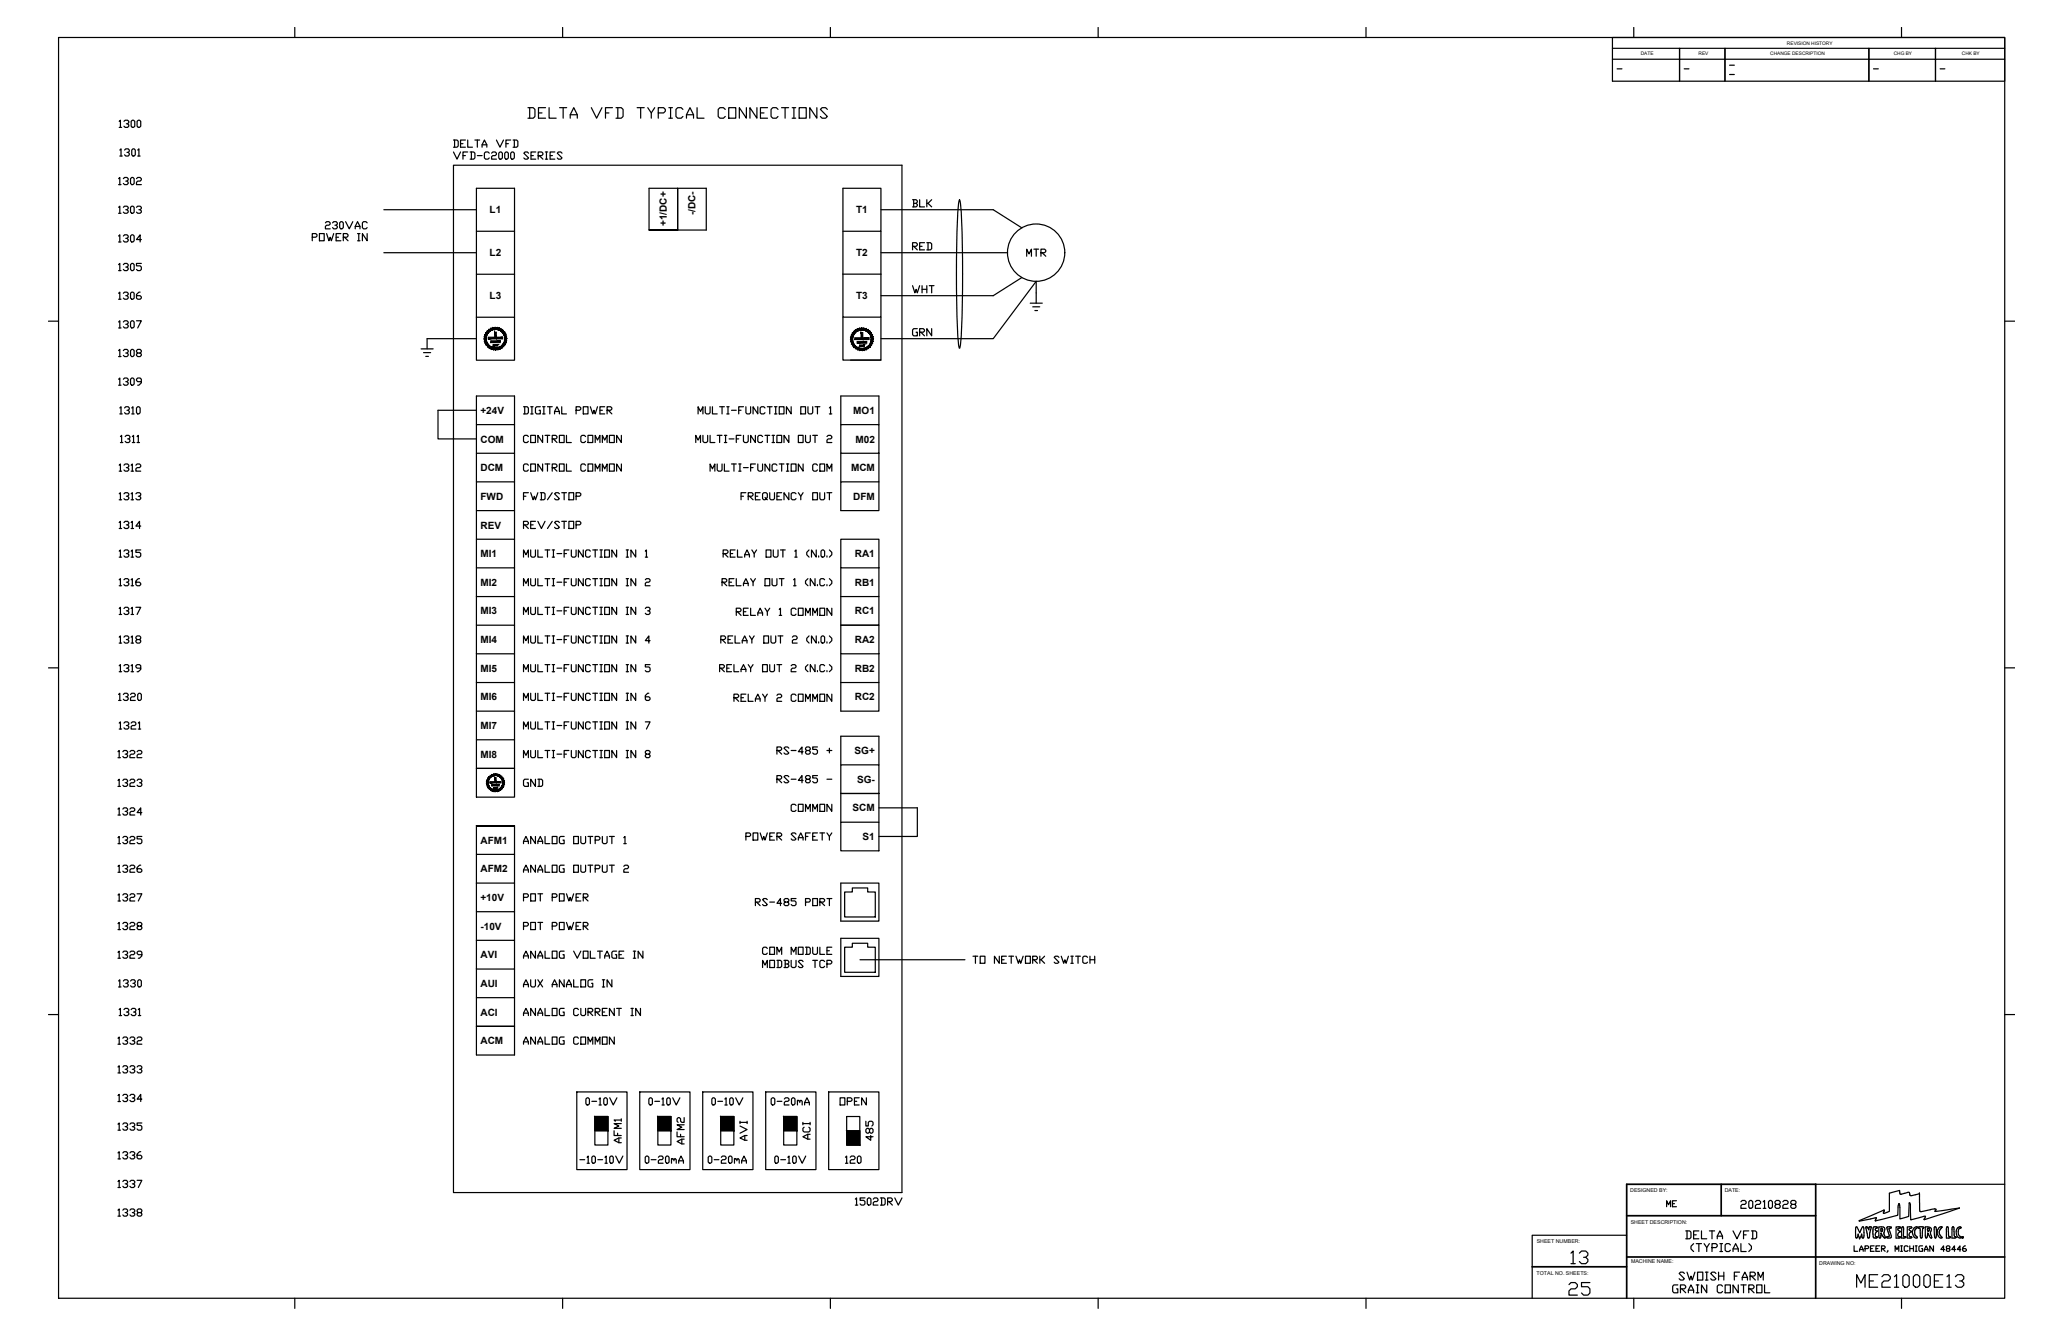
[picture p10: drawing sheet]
<svg xmlns="http://www.w3.org/2000/svg" width="432mm" height="279mm" viewBox="0 0 432 279" stroke-linecap="round" stroke-linejoin="round" font-family="sans-serif">
<!-- layer: TITLE BLOCK -->
<path d="M340.6 254.4h39.6M360.4 247.9v6.5M320.9 265.1h19.7M340.6 271.7v-23.8h39.6v23.8M340.6 263.1h79.2" fill="none" stroke="#000" stroke-width=".36"/>
<g fill="none" stroke="#000" stroke-width=".25">
<path d="M12.3 7.8h407.5v263.9h-407.5zM61.7 5.7v2.1M117.8 5.7v2.1M173.9 5.7v2.1M230 5.7v2.1M286.1 5.7v2.1M337.7 10.1h14v2.3v-2.3h9.5v2.3v-2.3h30.2v2.3v-2.3h13.9v2.3v-2.3h14.5M337.7 12.4h14v4.6v-4.6h9.5v4.6v-4.6h30.2v4.6v-4.6h13.9v4.6v-4.6h14.5M337.7 7.8v9.2h82.1v-9.2h-82.1M342.1 5.7v2.1M398.2 5.7v2.1M10.1 67.2h2.2"/>
<path d="M419.8 67.2h2.1M10.1 139.8h2.2M419.8 139.8h2.1M10.1 212.3h2.2M419.8 212.3h2.1M340.6 258.5h-19.7v13.2M380.2 247.9h39.6M61.7 271.7v2.1M117.8 271.7v2.1M173.9 271.7v2.1M230 271.7v2.1M286.1 271.7v2.1"/>
<path d="M342.1 271.7v2.1M398.2 271.7v2.1"/>
</g>
<!-- layer: 0 -->
<g fill="none" stroke="#000" stroke-width=".25">
<path d="M95 34.6h93.9v215h-93.9zM95 29.3h.7l.3 .3v1l-.3 .2h-.7M95 31.8l.7 1.5 .7-1.5M95.2 29.3v1.5M96.4 30.1h.6M97 32.6h.5M97.5 29.3h-1.1v1.5h1.1M97.9 29.3v1.5h1M97.9 31.8h-.9v1.5M98.5 31.8h.7l.2 .3v1l-.2 .2h-.7M98.7 31.8v1.5M99.4 29.3h1"/>
<path d="M99.8 39.4h7.9v9h-7.9zM100 29.3v1.5M100 32.6h1M101 30.8v-.5l.4-1 .5 1v.5M101 30.3h.9M102.5 32.1l-.3-.3h-.5l-.3 .3v1l.3 .2h.5l.3-.2M102.9 32.1l.3-.3h.5l.3 .3v.2l-.3 .3h-.5l-.3 .2v.5h1.1M104 29.3l.7 1.5 .7-1.5M104.4 32.1l.3-.3h.3l.2 .3v1l-.2 .2h-.3l-.3-.2zM105.7 32.1l.2-.3h.3l.3 .3v1l-.3 .2h-.3l-.2-.2zM105.9 30.1h.6M106.9 29.3h-1v1.5"/>
<path d="M106.9 32.1l.3-.3h.2l.3 .3v1l-.3 .2h-.2l-.3-.2zM107.4 29.3h.8l.2 .3v1l-.2 .2h-.8M107.7 29.3v1.5M110.7 32.1l-.3-.3h-.5l-.2 .3 1 1-.3 .2h-.5l-.2-.2M111.2 32.6h.5M112.2 31.8h-1v1.5h1M112.7 32.6h.7l.3-.3v-.2l-.3-.3h-.7v1.5M112.9 32.6l.8 .7M114.2 33.3h.5M114.2 31.8h.5M114.4 31.8v1.5M115.2 32.6h.5"/>
<path d="M116.2 31.8h-1v1.5h1M117.7 32.1l-.3-.3h-.5l-.2 .3 1 1-.3 .2h-.5l-.2-.2M141.9 39.4h6v8.7h-6zM65.4 49.6h.7l.3-.2v-.3l-.3-.2h-.7v1.5M66.9 48.9h1v1.5h-1zM68.1 46.6l.3-.2h.5l.2 .2v.3l-.2 .2h-.5l-.3 .3v.5h1M68.4 48.9l.5 1.5 .2-.8 .3 .8 .5-1.5M69.6 46.6l.3-.2h.5l.2 .2v.3l-.2 .2h-.3M70.4 47.1l.2 .3v.2l-.2 .3h-.5l-.3-.3M70.4 49.6h.5M71.1 46.6l.3-.2h.2l.3 .2v1l-.3 .3h-.2l-.3-.3zM71.4 48.9h-1v1.5h1"/>
<path d="M71.9 49.6h.7l.3-.2v-.3l-.3-.2h-.7v1.5M72.1 49.6l.8 .8M72.4 46.4l.7 1.5 .8-1.5M74.4 47.9v-.5l.5-1 .5 1v.5M74.4 47.4h1M74.9 50.4h.5M74.9 48.9h.5M75.1 48.9v1.5M76.9 46.6l-.3-.2h-.5l-.2 .2v1l.2 .3h.5l.3-.3M76.9 48.9v1.5l-1-1.5v1.5M80.4 52.9h19.4M80.4 43.9h19.4"/>
<path d="M99.8 48.4v9M107.7 57.4h-7.9v9M107.7 48.4v18M135.9 48.1h6h-6v-8.7h6v8.7M176.5 48.4h8v-9h-8v18M176.5 57.4v9h8v-9M176.5 57.4h8M184.5 52.9h26.5M184.5 43.9h23.5l6 3.8M184.5 48.4v9M200.9 41.8a61.2 61.2 0 0 1 .7 11.4l-.1 12a34.8 34.8 0 0 1-.6 7.7 61.2 61.2 0 0 1-.6-11.4l.1-12a34.8 34.8 0 0 1 .5-7.7zM214 58.1l-6 3.8h-23.5"/>
<path d="M89.4 70.9h10.4M99.8 66.4h7.9v9h-7.9zM176.5 66.4v9h8v-9M178.1 75.4h6.4M217 61.3v-2.4l-9 12h-23.5M25.2 91.4l.3-.3v1.5M25.2 92.6h.5M26.2 91.4l.3-.3h.5l.2 .3v.2l-.2 .3h-.3M27 91.9l.2 .2v.3l-.2 .2h-.5l-.3-.2M27.7 91.4l.3-.3v1.5M27.7 92.6h.5M28.7 91.4l.3-.3v1.5"/>
<path d="M28.7 92.6h.5M99.8 85.9h-8.1v6h8.1M99.8 94.9v-6h7.9v6M107.7 82.9h-7.9v6M145.7 92.6v-1.5l.5 1 .5-1v1.5M146.2 86.6v-1.5l.5 1 .5-1v1.5M147.2 91.1v1.3l.3 .2h.4l.3-.2v-1.3M147.7 85.1v1.3l.2 .2h.5l.3-.2v-1.3M148.7 91.1v1.5h1M148.7 98.6v-1.5l.5 1 .5-1v1.5M149.2 85.1v1.5h1M150.2 97.1v1.3l.2 .2h.5l.3-.2v-1.3"/>
<path d="M150.2 91.1h1M150.7 91.1v1.5M150.7 85.1h1M151.2 85.1v1.5M151.7 97.1v1.5h1M151.7 92.6h.5M151.7 91.1h.5M151.9 91.1v1.5M152.2 85.1h.5M152.2 86.6h.5M152.4 85.1v1.5M152.7 91.9h1"/>
<path d="M153.2 85.9h1M153.2 97.1h1M153.7 97.1v1.5M154.2 91.9h.5M154.7 85.9h.5M154.7 97.1h.5M154.7 98.6h.5M154.9 97.1v1.5M155.2 91.1h-1v1.5M155.7 91.1v1.3l.2 .2h.5l.3-.2v-1.3M155.7 85.1h-1v1.5M155.7 97.9h1"/>
<path d="M156.2 85.1v1.3l.2 .2h.5l.3-.2v-1.3M157.2 97.9h.5M158.2 91.1v1.5l-1-1.5v1.5M158.2 97.1h-1v1.5M158.7 97.1v1.3l.2 .2h.5l.3-.2v-1.3M158.7 85.1v1.5l-1-1.5v1.5M159.7 91.4l-.3-.3h-.5l-.2 .3v1l.2 .2h.5l.3-.2M160.2 85.4l-.3-.3h-.5l-.2 .3v1l.2 .2h.5l.3-.2M160.2 91.1h1M160.7 91.1v1.5M160.7 85.1h1M161.2 97.1v1.5l-1-1.5v1.5"/>
<path d="M161.2 85.1v1.5M161.7 92.6h.5M161.7 91.1h.5M161.9 91.1v1.5M162.2 85.1h.5M162.2 86.6h.5M162.4 85.1v1.5M162.7 91.1h1v1.5h-1zM162.7 97.4l-.3-.3h-.5l-.2 .3v1l.2 .2h.5l.3-.2M163.2 85.1h1v1.5h-1zM163.2 97.1h1M163.7 97.1v1.5"/>
<path d="M164.7 97.1h.5M164.7 98.6h.5M164.9 97.1v1.5M165.2 91.1v1.5l-1-1.5v1.5M165.7 97.1h1v1.5h-1zM165.7 85.1v1.5l-1-1.5v1.5M167.2 91.1h1v1.5h-1zM167.7 85.1h1v1.5h-1zM168.2 97.1v1.5l-1-1.5v1.5M168.7 91.1v1.3l.2 .2h.5l.3-.2v-1.3M169.2 85.1v1.3l.2 .2h.5l.3-.2v-1.3M170.2 91.1h1"/>
<path d="M170.7 91.1v1.5M170.7 85.1h1M171.2 97.4l-.3-.3h-.5l-.2 .3v1l.2 .2h.5l.3-.2M171.2 85.1v1.5M171.7 97.1h1v1.5h-1zM173.2 91.4l.2-.3h.5l.3 .3v.2l-.3 .3h-.5l-.2 .2v.5h1M173.2 98.6v-1.5l.5 1 .5-1v1.5M173.7 85.4l.2-.3v1.5M173.7 86.6h.5M176.1 88.9h8v6h-8zM176.1 88.9v-6h8v6M176.1 94.9v6"/>
<path d="M184.1 94.9v6h-8v6h8v-6M99.8 100.9v-6h7.9v6M99.8 106.9v-6h7.9v6M99.8 112.9v-6h7.9v6M99.8 118.8v-5.9h7.9v5.9M109.6 116.6v-1.5l.5 1 .5-1v1.5M111.1 115.1v1.2l.3 .3h.5l.2-.3v-1.2M112.6 115.1v1.5h1M114.1 115.1h1M114.6 115.1v1.5M115.6 116.6h.5M115.6 115.1h.5"/>
<path d="M115.9 115.1v1.5M116.6 115.9h1M118.1 115.9h.5M119.1 115.1h-1v1.5M119.6 115.1v1.2l.3 .3h.5l.2-.3v-1.2M122.1 115.1v1.5l-1-1.5v1.5M123.6 115.4l-.2-.3h-.5l-.3 .3v.9l.3 .3h.5l.2-.3M124.1 115.1h1M124.6 115.1v1.5M125.6 116.6h.5M125.6 115.1h.5M125.9 115.1v1.5"/>
<path d="M126.6 115.1h1v1.5h-1zM129.1 115.1v1.5l-1-1.5v1.5M131.1 116.6h.5M131.1 115.1h.5M131.4 115.1v1.5M133.1 115.1v1.5l-1-1.5v1.5M135.1 115.4l.3-.3v1.5M135.1 116.6h.5M151.4 115.9h.8l.2-.3v-.2l-.2-.3h-.8v1.5M151.7 115.9l.7 .7M152.9 115.9h.5M153.9 115.1h-1v1.5h1"/>
<path d="M154.4 115.1v1.5h1M155.9 116.6v-.5l.5-1 .5 1v.5M155.9 116.1h1M157.4 115.1l.5 .8v.7M158.4 115.1l-.5 .8M160.4 115.1h1v1.5h-1zM161.9 115.1v1.2l.3 .3h.5l.2-.3v-1.2M163.4 115.1h1M163.9 115.1v1.5M166.4 115.4l.3-.3v1.5M166.4 116.6h.5M169.4 115.1l-.5 .5v.5l.5 .5"/>
<path d="M170.9 115.1v1.5l-1-1.5v1.5M171.4 116.3v.3M172.2 115.1h.2l.3 .3v.9l-.3 .3h-.2l-.3-.3v-.9zM173.2 116.3v.3M173.7 115.1l.5 .5v.5l-.5 .5M176.1 118.8v12h8v-5.9M176.1 112.9h8v5.9h-8zM184.1 118.8v6.1h-8M99.8 136.8v-6h7.9v6M99.8 124.9v-6.1h7.9v6.1M99.8 136.8h7.9v6h-7.9zM99.8 124.9v5.9"/>
<path d="M99.8 124.9h7.9M107.7 124.9v5.9M109.6 122.6v-1.5l.5 1 .5-1v1.5M109.6 128.6v-1.5l.5 1 .5-1v1.5M109.6 134.6v-1.5l.5 1 .5-1v1.5M111.1 121.1v1.3l.3 .2h.5l.2-.2v-1.3M111.1 127.1v1.2l.3 .3h.5l.2-.3v-1.2M111.1 133.1v1.2l.3 .3h.5l.2-.3v-1.2M111.1 139.1v1.2l.3 .3h.5l.2-.3v-1.2M112.6 121.1v1.5h1M112.6 127.1v1.5h1M112.6 133.1v1.5h1"/>
<path d="M112.6 139.1v1.5h1M114.1 121.1h1M114.1 127.1h1M114.1 133.1h1M114.1 139.1h1M114.6 121.1v1.5M114.6 127.1v1.5M114.6 133.1v1.5M114.6 139.1v1.5M115.6 122.6h.5M115.6 121.1h.5M115.6 127.1h.5"/>
<path d="M115.6 128.6h.5M115.6 133.1h.5M115.6 134.6h.5M115.6 139.1h.5M115.9 121.1v1.5M115.9 127.1v1.5M115.9 133.1v1.5M115.9 139.1v1.5M116.6 121.8h1M116.6 127.8h1M116.6 133.9h1M116.6 139.8h1"/>
<path d="M118.1 121.8h.5M118.1 127.8h.5M118.1 133.9h.5M118.1 139.8h.5M119.1 121.1h-1v1.5M119.1 127.1h-1v1.5M119.1 133.1h-1v1.5M119.1 139.1h-1v1.5M119.6 121.1v1.3l.3 .2h.5l.2-.2v-1.3M119.6 127.1v1.2l.3 .3h.5l.2-.3v-1.2M119.6 133.1v1.2l.3 .3h.5l.2-.3v-1.2M119.6 139.1v1.2l.3 .3h.5l.2-.3v-1.2"/>
<path d="M122.1 121.1v1.5l-1-1.5v1.5M122.1 127.1v1.5l-1-1.5v1.5M122.1 133.1v1.5l-1-1.5v1.5M122.1 139.1v1.5l-1-1.5v1.5M123.6 121.3l-.2-.2h-.5l-.3 .2v1.1l.3 .2h.5l.2-.2M123.6 127.4l-.2-.3h-.5l-.3 .3v.9l.3 .3h.5l.2-.3M123.6 133.3l-.2-.2h-.5l-.3 .2v1l.3 .3h.5l.2-.3M123.6 139.3l-.2-.2h-.5l-.3 .2v1l.3 .3h.5l.2-.3M124.1 121.1h1M124.1 127.1h1M124.1 133.1h1M124.1 139.1h1"/>
<path d="M124.6 121.1v1.5M124.6 127.1v1.5M124.6 133.1v1.5M124.6 139.1v1.5M125.6 122.6h.5M125.6 121.1h.5M125.6 127.1h.5M125.6 128.6h.5M125.6 133.1h.5M125.6 134.6h.5M125.6 139.1h.5M125.9 121.1v1.5"/>
<path d="M125.9 127.1v1.5M125.9 133.1v1.5M125.9 139.1v1.5M126.6 121.1h1v1.5h-1zM126.6 127.1h1v1.5h-1zM126.6 133.1h1v1.5h-1zM126.6 139.1h1v1.5h-1zM129.1 121.1v1.5l-1-1.5v1.5M129.1 127.1v1.5l-1-1.5v1.5M129.1 133.1v1.5l-1-1.5v1.5M129.1 139.1v1.5l-1-1.5v1.5M131.1 122.6h.5"/>
<path d="M131.1 121.1h.5M131.1 127.1h.5M131.1 128.6h.5M131.1 133.1h.5M131.1 134.6h.5M131.1 139.1h.5M131.4 121.1v1.5M131.4 127.1v1.5M131.4 133.1v1.5M131.4 139.1v1.5M133.1 121.1v1.5l-1-1.5v1.5M133.1 127.1v1.5l-1-1.5v1.5"/>
<path d="M133.1 133.1v1.5l-1-1.5v1.5M133.1 139.1v1.5l-1-1.5v1.5M135.1 121.3l.3-.2h.5l.2 .2v.3l-.2 .2h-.5l-.3 .3v.5h1M135.1 127.4l.3-.3h.5l.2 .3v.2l-.2 .2h-.3M135.9 127.8l.2 .3v.2l-.2 .3h-.5l-.3-.3M136.1 134.1h-1l.8-1v1.5M136.1 139.1h-1v.5h.8l.2 .2v.5l-.2 .3h-.5l-.3-.3M150.7 139.8h.7l.3-.2v-.3l-.3-.2h-.7v1.5M150.9 133.9h.8l.2-.3v-.3l-.2-.2h-.8v1.5M150.9 139.8l.8 .8M151.2 121.8h.7l.3-.2v-.3l-.3-.2h-.7v1.5M151.2 133.9l.7 .7"/>
<path d="M151.4 121.8l.8 .8M152.2 139.8h.5M152.4 133.9h.5M152.7 121.8h.5M153.2 139.1h-1v1.5h1M153.4 133.1h-1v1.5h1M153.7 121.1h-1v1.5h1M153.7 139.1v1.5h1M153.9 133.1v1.5h1M154.2 121.1v1.5h1M154.2 128h.7l.3-.2v-.3l-.3-.2h-.7v1.5M154.4 128l.8 .8"/>
<path d="M155.4 134.6v-.5l.5-1 .5 1v.5M155.4 134.1h1M155.7 122.6v-.5l.5-1 .5 1v.5M155.7 122.1h1M155.7 128h.5M156.7 127.3h-1v1.5h1M156.7 139.1l.5 .7v.8M156.9 133.1l.5 .8v.7M157.2 121.1l.5 .7v.8M157.2 127.3v1.5h1M157.7 139.1l-.5 .7M157.9 133.1l-.5 .8"/>
<path d="M158.2 121.1l-.5 .7M158.7 128.8v-.5l.5-1 .5 1v.5M158.7 128.3h1M159.7 139.1h1v1.5h-1zM159.9 133.1h1v1.5h-1zM160.2 121.1h1v1.5h-1zM160.2 127.3l.5 .7v.8M161.2 139.1v1.2l.2 .3h.5l.3-.3v-1.2M161.2 127.3l-.5 .7M161.4 133.1v1.2l.3 .3h.5l.2-.3v-1.2M161.7 121.1v1.3l.2 .2h.5l.3-.2v-1.3M162.7 139.1h1"/>
<path d="M162.9 133.1h1M163.2 127.5l.2-.2v1.5M163.2 121.1h1M163.2 128.8h.5M163.2 139.1v1.5M163.4 133.1v1.5M163.7 121.1v1.5M165.7 139.3l.2-.2h.5l.3 .2v.3l-.3 .2h-.5l-.2 .3v.5h1M165.9 133.3l.3-.2h.5l.2 .2v.3l-.2 .3h-.5l-.3 .2v.5h1M166.2 121.3l.2-.2v1.5M166.2 122.6h.5M166.7 127.5l-.3-.2h-.5l-.2 .2v1l.2 .3h.5l.3-.3"/>
<path d="M167.2 127.3h1v1.5h-1zM168.7 128.8v-1.5l.5 1 .5-1v1.5M169.2 121.1l-.5 .5v.5l.5 .5M169.2 139.1l-.5 .5v.5l.5 .5M169.4 133.1l-.5 .5v.5l.5 .5M170.2 128.8v-1.5l.5 1 .5-1v1.5M170.7 121.1v1.5l-1-1.5v1.5M170.7 139.1v1.5l-1-1.5v1.5M170.9 133.1v1.5l-1-1.5v1.5M171.2 122.4v.2M171.4 134.3v.3M171.7 127.3h1v1.5h-1z"/>
<path d="M171.9 133.3l.3-.2h.2l.3 .2v1l-.3 .3h-.2l-.3-.3zM172.7 121.3l-.3-.2h-.5l-.2 .2v1.1l.2 .2h.5l.3-.2M172.7 139.3l-.3-.2h-.5l-.2 .2v1l.2 .3h.5l.3-.3M173.2 122.4v.2M173.2 134.3v.3M173.7 121.1l.5 .5v.5l-.5 .5M173.7 133.1l.5 .5v.5l-.5 .5M173.7 139.1l.5 .5v.5l-.5 .5M174.2 127.3v1.5l-1-1.5v1.5M176.1 136.8v12h8v-6M176.1 130.8h8v6h-8zM184.1 136.8v6h-8"/>
<path d="M99.8 154.8v-6h7.9v6M99.8 154.8h7.9v6h-7.9zM99.8 142.8v6M107.7 142.8v6M109.6 140.6v-1.5l.5 1 .5-1v1.5M109.6 146.6v-1.5l.5 1 .5-1v1.5M109.6 152.6v-1.5l.5 1 .5-1v1.5M109.6 158.6v-1.5l.5 1 .5-1v1.5M111.1 145.1v1.2l.3 .3h.5l.2-.3v-1.2M111.1 151.1v1.2l.3 .3h.5l.2-.3v-1.2M111.1 157.1v1.2l.3 .3h.5l.2-.3v-1.2M112.6 145.1v1.5h1"/>
<path d="M112.6 151.1v1.5h1M112.6 157.1v1.5h1M114.1 145.1h1M114.1 151.1h1M114.1 157.1h1M114.6 145.1v1.5M114.6 151.1v1.5M114.6 157.1v1.5M115.6 140.6h.5M115.6 145.1h.5M115.6 146.6h.5M115.6 151.1h.5"/>
<path d="M115.6 152.6h.5M115.6 157.1h.5M115.6 158.6h.5M115.9 145.1v1.5M115.9 151.1v1.5M115.9 157.1v1.5M116.6 145.8h1M116.6 151.8h1M116.6 157.8h1M118.1 145.8h.5M118.1 151.8h.5M118.1 157.8h.5"/>
<path d="M119.1 145.1h-1v1.5M119.1 151.1h-1v1.5M119.1 157.1h-1v1.5M119.6 145.1v1.2l.3 .3h.5l.2-.3v-1.2M119.6 151.1v1.2l.3 .3h.5l.2-.3v-1.2M119.6 157.1v1.2l.3 .3h.5l.2-.3v-1.2M122.1 145.1v1.5l-1-1.5v1.5M122.1 151.1v1.5l-1-1.5v1.5M122.1 157.1v1.5l-1-1.5v1.5M123.6 145.3l-.2-.2h-.5l-.3 .2v1l.3 .3h.5l.2-.3M123.6 151.3l-.2-.2h-.5l-.3 .2v1l.3 .3h.5l.2-.3M123.6 157.3l-.2-.2h-.5l-.3 .2v1l.3 .3h.5l.2-.3"/>
<path d="M124.1 145.1h1M124.1 151.1h1M124.1 157.1h1M124.6 145.1v1.5M124.6 151.1v1.5M124.6 157.1v1.5M125.6 140.6h.5M125.6 145.1h.5M125.6 146.6h.5M125.6 151.1h.5M125.6 152.6h.5M125.6 157.1h.5"/>
<path d="M125.6 158.6h.5M125.9 145.1v1.5M125.9 151.1v1.5M125.9 157.1v1.5M126.6 145.1h1v1.5h-1zM126.6 151.1h1v1.5h-1zM126.6 157.1h1v1.5h-1zM129.1 145.1v1.5l-1-1.5v1.5M129.1 151.1v1.5l-1-1.5v1.5M129.1 157.1v1.5l-1-1.5v1.5M131.1 140.6h.5M131.1 145.1h.5"/>
<path d="M131.1 146.6h.5M131.1 151.1h.5M131.1 152.6h.5M131.1 157.1h.5M131.1 158.6h.5M131.4 145.1v1.5M131.4 151.1v1.5M131.4 157.1v1.5M133.1 145.1v1.5l-1-1.5v1.5M133.1 151.1v1.5l-1-1.5v1.5M133.1 157.1v1.5l-1-1.5v1.5M135.1 151.1h1l-.7 1.5"/>
<path d="M135.4 157.8l-.3-.2v-.3l.3-.2h.5l.2 .2v.3l-.2 .2h-.5l-.3 .3 .3 .5h.5l.2-.3v-.2l-.2-.3M135.9 145.1h-.3l-.5 .5v.7l.3 .3h.5l.2-.3v-.2l-.2-.3h-.8M153.7 146h.7l.3-.2v-.3l-.3-.2h-.7v1.5M153.9 146l.8 .8M155.2 140.6v-.5l.5-1 .5 1v.5M155.2 140.1h1M155.2 146h.5M156.2 145.3h-1v1.5h1M156.7 145.3v1.5h1M158.2 146.8v-.5l.5-1 .5 1v.5M158.2 146.3h1M159.7 145.3l.5 .7v.8"/>
<path d="M160.7 145.3l-.5 .7M162.7 145.5l.2-.2h.5l.3 .2v.3l-.3 .2h-.5l-.2 .3v.5h1M166.7 145.5l-.3-.2h-.5l-.2 .2v1l.2 .3h.5l.3-.3M167.2 145.3h1v1.5h-1zM168.7 146.8v-1.5l.5 1 .5-1v1.5M170.2 146.8v-1.5l.5 1 .5-1v1.5M171.2 140.3v.3M171.7 145.3h1v1.5h-1zM173.2 140.3v.3M174.2 145.3v1.5l-1-1.5v1.5M176.1 154.1h8v6M99.8 178.8v-6h7.9h-7.9h7.9v6"/>
<path d="M99.8 178.8h7.9v6h-7.9zM99.8 160.8h7.9v6h-7.9zM109.6 176.6v-.5l.5-1 .5 1v.5M109.6 176.1h1M112.1 175.1v1.5l-1-1.5v1.5M112.6 176.6v-.5l.5-1 .5 1v.5M112.6 176.1h1M114.1 175.1v1.5h1M115.6 175.1h1v1.5h-1zM118.1 175.1h-.7l-.3 .2v1l.3 .3h.7v-.8h-.2M120.1 175.1h1v1.5h-1zM121.6 175.1v1.2l.3 .3h.5l.2-.3v-1.2"/>
<path d="M123.1 175.1h1M123.6 175.1v1.5M124.6 175.8h.8l.2-.2v-.3l-.2-.2h-.8v1.5M126.1 175.1v1.2l.3 .3h.5l.2-.3v-1.2M127.6 175.1h1M128.1 175.1v1.5M130.6 175.3l.3-.2v1.5M130.6 176.6h.5M176.1 160.1h8v6h-8zM176.1 172.1h8v6h-8zM176.1 166.1h8M184.1 169.1h8v6h-8"/>
<path d="M184.1 166.1v6M99.8 196.8v-6h7.9v6M99.8 196.8h7.9v6h-7.9zM99.8 184.8v6M160.7 198.5l-.3-.3h-.5l-.2 .3v1l.2 .2h.5l.3-.2M161.2 198.2h1v1.5h-1zM162.7 199.7v-1.5l.5 1 .5-1v1.5M165.7 199.7v-1.5l.5 1 .5-1v1.5M167.2 198.2h1v1.5h-1zM168.7 198.2h.7l.3 .3v1l-.3 .2h-.7M168.9 198.2v1.5M170.2 198.2v1.3l.2 .2h.5l.3-.2v-1.3"/>
<path d="M171.7 198.2v1.5h1M174.2 198.2h-1v1.5M176.1 184.8h8v8h-8zM176.1 196.4h8v8h-8zM176.9 186.7h1.6v-.9h3.2v.9h1.6v5.2h-6.4zM176.9 198.2h1.6v-.8h3.2v.8h1.6v5.3h-6.4zM99.8 208.8h7.9v6h-7.9zM99.8 214.8h7.9v6h-7.9zM99.8 202.8v6M109.6 212.5v-.5l.5-1 .5 1v.5M109.6 212h1M112.1 211v1.5l-1-1.5v1.5"/>
<path d="M112.6 212.5v-.5l.5-1 .5 1v.5M112.6 212h1M114.1 211v1.5h1M115.6 211h1v1.5h-1zM118.1 211h-.7l-.3 .3v1l.3 .2h.7v-.7h-.2M121.1 211.3l-.2-.3h-.5l-.3 .3v1l.3 .2h.5l.2-.2M121.6 211v1.3l.3 .2h.5l.2-.2v-1.3M123.1 211.8h.8l.2-.2v-.3l-.2-.3h-.8v1.5M123.4 211.8l.7 .7M124.6 211.8h.8l.2-.2v-.3l-.2-.3h-.8v1.5M124.9 211.8l.7 .7M126.1 211.8h.5"/>
<path d="M127.1 211h-1v1.5h1M128.6 211v1.5l-1-1.5v1.5M129.1 211h1M129.6 211v1.5M132.1 212.5h.5M132.1 211h.5M132.4 211v1.5M134.1 211v1.5l-1-1.5v1.5M180.1 200.9h22M120.8 228.5h10.5v16.3h-10.5zM124.6 233.7h2.7v5.9h-2.7zM124.6 233.7h2.7v3h-2.7z"/>
<path d="M134 228.5h10.5v16.3h-10.5zM137.8 233.7h2.7v5.9h-2.7zM137.8 233.7h2.7v3h-2.7zM147.2 228.5h10.5v16.3h-10.5zM150.9 233.7h2.8v5.9h-2.8zM150.9 233.7h2.8v3h-2.8zM160.3 228.5h10.6v16.3h-10.6zM164.1 233.7h2.8v5.9h-2.8zM164.1 233.7h2.8v3h-2.8zM173.5 228.5h10.6v16.3h-10.6zM177.3 233.7h2.8v5.9h-2.8zM177.3 236.7h2.8v2.9h-2.8z"/>
<path d="M121.4 242.7h1M122.9 242.2l.3-.3v1.6M122.9 243.5h.5M124.2 241.9h.2l.3 .3v1l-.3 .3h-.2l-.3-.3v-1zM125.2 242.7h1M126.7 242.2l.2-.3v1.6M126.7 243.5h.5M127.7 242.2l.2-.3h.3l.2 .3v1l-.2 .3h-.3l-.2-.3zM128.9 241.9l.8 1.6 .7-1.6M135.1 242.2l.3-.3h.2l.3 .3v1l-.3 .3h-.2l-.3-.3zM136.4 242.7h1M137.9 242.2l.2-.3h.5l.3 .3v.3l-.3 .2h-.5l-.2 .2v.6h1"/>
<path d="M139.4 242.2l.2-.3h.3l.2 .3v1l-.2 .3h-.3l-.2-.3zM140.6 242.7l.3-.2 .2 .2v.2M140.6 242.5v1M141.1 242.7l.3-.2 .2 .2v.8M142.1 243.5v-.6l.5-1 .5 1v.6M142.1 242.9h1M148.3 242.2l.3-.3h.2l.3 .3v1l-.3 .3h-.2l-.3-.3zM149.5 242.7h1M151.1 242.2l.2-.3h.5l.2 .3v.3l-.2 .2h-.5l-.2 .2v.6h.9M152.6 242.2l.2-.3h.3l.2 .3v1l-.2 .3h-.3l-.2-.3zM153.8 242.7l.3-.2 .2 .2v.2M153.8 242.5v1"/>
<path d="M154.3 242.7l.2-.2 .3 .2v.8M155.3 243.5v-.6l.5-1 .5 1v.6M155.3 242.9h1M388.6 258.5v.4a.2 .2 0 0 0 .2 .2 .2 .2 0 0 0 .2-.2M388.7 256.8h.2M388.7 256.8l-.1 1.7M389.1 258.4l-.1 .4M389.1 258.4h.1M389.1 258.4l.2 .4M389.4 255.4v.2M389.8 258.5l-.4 .8-.1-.5M389.8 258.4v.1"/>
<path d="M389.9 258.4h.1M389.9 258.7l.1 .3M389.9 258.4v.3M390 256.8l-.5 1.2-.6-1.2M390.2 256.8l.1 .2v1.9a.19 .19 0 0 1-.1 .2 .19 .19 0 0 1-.3-.1M390.2 256.8h-.2M391.1 258.7v.2M391.1 258.9l.1 .2h.2M391.2 257.1l-.4-.4a1.95 1.95 0 0 0 .2 1.6l.1 .4M391.2 257.1l.2 .3v-.3M391.5 256.8l-.1 .3M391.5 256.8a.2 .2 0 0 1 .3-.1 .2 .2 0 0 1 0 .3"/>
<path d="M391.5 258.3l-.1 .8M391.6 258l-.1 .3M391.7 257.4l-.1 .6M391.8 257l-.1 .3M392.2 257.8v.3M392.2 258.1l.1 .5a.46 .46 0 0 0 .2 .5 .46 .46 0 0 0 .5 0M392.3 257l-.1 .8M392.3 256.8v.2M392.7 255.5h.1M392.7 257.1l.1 .4M392.8 258.1a.45 .45 0 0 0-.2 .5 .45 .45 0 0 0 .5 .3M392.8 257.5l.3 .2"/>
<path d="M392.8 255.1l-.1 .4M392.9 256.8h-.5M392.9 256.8l.2 .2-.4 .1M392.9 254.9l-3.5 .7M392.9 255l-.1 .1M393.1 258.8l-.1 .3M393.1 257.7l-.3 .4M393.1 257.7h.1M393.4 258.5l.1 .6h.3M393.9 258.8l-.2 .3M393.9 258.8v-.8l.7 1.1M393.9 257.1v.6"/>
<path d="M393.9 256.7l.7 .3M393.9 257.7h.1M393.9 256.8h-.5l.1 1.7M394 257.1a.35 .35 0 0 1 .2 .3 .35 .35 0 0 1-.2 .4M394 257.1h-.1M394.4 253.8v.1M394.5 258.2l.1 .2M394.5 253.5l-.1 .4M394.5 258.4l.2 .2M394.6 253.4l-.1-.1-5.1 2.2M394.6 253.4l-.1 .1M394.6 257l.1 .3-.2 .9"/>
<path d="M394.7 258.6l.1 .3M394.8 258.9v.2h-.2M395.1 258.9v.1M395.1 259h.1M395.2 257.2l.4 1.2M395.3 256.8h.8l-.1 .2-.4 .1M395.3 256.8l-.2 .1 .1 .3M395.3 258.8l-.2 .1M395.6 258.4v.3l-.3 .1M395.6 257.3l.4 1.3a.43 .43 0 0 1-.1 .5 .43 .43 0 0 1-.5 0h-.2M395.6 257.1v.2M397.4 258.4l.1 .3"/>
<path d="M397.5 258.7l.5 .2M397.5 252.6l-.1 1.7-4.6 1.2M397.5 257.1l-.1 .3 .3 .2M397.5 256.7l.2 .1M397.5 256.8h-.4v2.3h.6M397.6 252h.1l.1 .7M397.6 252l-.1 .6M397.7 256.8l.3 .1-.5 .2M397.7 257.9l-.3 .5M397.7 257.6l.4 .1-.4 .2M398 258.9v.1M398 259l-.3 .1"/>
<path d="M398.6 258.4a.42 .42 0 0 0 .5 .5M398.6 258.4v-1.3l-.2-.4-.2 .4v2l.8-.1 .1-.1M398.8 249.7l-.9 .2-.1-.8-2.1 .6v3.8l-1.3 .4M399.1 258.9h.1M399.7 249.5l.2 .2a.47 .47 0 0 0 .1 .5 .47 .47 0 0 0 .6 0l1.3-.4M399.7 249.5l-.9 .3M399.8 258.4v.3M399.8 251.8h.1l.1 .3M399.8 257.3l.6 .4-.6 .4M399.8 251.8l-.1 2.8-1.8 .5v-2.4M399.8 258.7l.5 .2M399.8 257.2v.1"/>
<path d="M399.9 258.1l-.1 .3M399.9 256.7l.3 .1M399.9 256.8h-.5v2.3l1-.1M400.1 252.1v2.7v.5h.2M400.2 256.8l.1 .1M400.3 257l-.5 .2M400.3 258.9l.1 .1M400.3 256.9v.1M400.5 257.6v.7M400.6 258.3a.72 .72 0 0 0 .9 .8v-.2M401 256.9l-.5 .7M401.1 257.3l-.1 .9 .2 .5"/>
<path d="M401.2 258.7l.3 .2M401.4 256.8l.1 .1M401.5 256.8l-.5 .1M401.5 256.9l-.4 .4M401.7 256.9l.4 .3M401.7 256.8a.73 .73 0 0 1 1.1 .2M401.9 249.8h.1M402 249.8v3.6M402.1 257.3v.8M402.6 257.3v1.1a.38 .38 0 0 1 0 .4 .38 .38 0 0 1-.4 .2l-.1-.9M402.8 257l-.2 .3M403 255.3h.1"/>
<path d="M403.1 254.9l-.2 .3M403.2 258.5v-1.8l.5 .1a.68 .68 0 0 1 .7 .3 .68 .68 0 0 1-.1 .9l.1 .6M403.2 258.5v.3M403.2 255.2h-.2M403.2 254.7l-.1 .2M403.2 258.9l.1 .1 .2 .1M403.2 254.7l-.3-.1-2.6 .7M403.5 259.1l.2-1.1 .5 1 .2 .1M403.6 257.2l.1 .5 .3-.2M403.7 257.1l.3 .1M403.7 257.1l-.1 .1M404 257.2v.3"/>
<path d="M404.3 253.2l-2 .4-.3-.2M404.4 258.5v.6M405.4 257l.1 .3M405.4 257a.2 .2 0 0 0-.1-.3 .2 .2 0 0 0-.2 .2l.1 2.2 .2-.2M405.5 258.5l-.1 .4M405.5 257.3v1.2M405.6 257.9l.3 .8M405.7 257.6v.3M405.8 257.3l-.1 .3M406.2 257.5v.8M406.2 258.3l.5 .7a.35 .35 0 0 1-.4 .1 .35 .35 0 0 1-.3-.2l-.1-.2M406.3 257.3l-.1 .2"/>
<path d="M406.5 257.1l-.2 .2M406.6 256.9l-.1 .2M406.6 256.8l-.4 .1-.4 .4M406.6 256.8h.1M406.7 256.9l-.1 .1M406.7 256.8v.1M407.6 257.3v1.8h.4M407.9 256.8l.1 .4M407.9 256.8h-.2l-.1 .5M408 257.2v.6M408 257.8v.5a.39 .39 0 0 0 .4 .6M408.4 258.8v.2"/>
<path d="M408.4 259l-.4 .1M408.8 257v2.1h.6M409.1 256.9l-.1-.2-.2 .3M409.2 257v1.3M409.2 258.3a.39 .39 0 0 0 .4 .6M409.6 258.8v.1M409.6 259l-.2 .1M409.6 258.9v.1M409.6 259h.1M409.7 257.6a1.04 1.04 0 0 0 .9 1.5v-.2l-.2-.2M409.9 257.1l-.2 .6M410.1 256.9l-.2 .2"/>
<path d="M410.1 256.9l.4-.1 .2 .1M410.3 252.8l-7.1 2.4M410.3 252.8l-5 .7 .1-.4h-1.1M410.7 256.9a1.13 1.13 0 0 0-.5 1.6l.2 .2M410.8 259h.3M410.8 258.9l.2-.1 .1 .2M410.8 258.9v.1M388.3 260.7v1.2h.7M389.4 261.9v-.4l.4-.8 .4 .8v.4M389.4 261.5h.8M390.6 261.3h.5l.2-.4-.2-.2h-.5v1.2M391.7 261.3h.4"/>
<path d="M392.5 260.7h-.8v1.2h.8M392.8 261.3h.4M393.6 260.7h-.8v1.2h.8M394 261.3h.6l.2-.4-.2-.2h-.6v1.2M394.2 261.3l.6 .6M395.3 261.7l-.2 .4M396.9 261.9v-1.2l.3 .8 .4-.8v1.2M398 261.9h.4M398 260.7h.4M398.2 260.7v1.2M399.5 260.9l-.1-.2h-.4l-.2 .2v.8l.2 .2h.4l.1-.2M399.9 261.3h.8"/>
<path d="M399.9 260.7v1.2M400.7 260.7v1.2M401.1 261.9h.4M401.1 260.7h.4M401.3 260.7v1.2M402.6 260.7h-.6l-.2 .2v.8l.2 .2h.6v-.6h-.2M403 261.9v-.4l.4-.8 .3 .8v.4M403 261.5h.7M404.9 260.7v1.2l-.8-1.2v1.2M407.2 261.5h-.8l.6-.8v1.2M407.8 261.3l-.2-.2 .2-.4h.3l.2 .4-.2 .2h-.3l-.2 .4 .2 .2h.3l.2-.2-.2-.4M409.5 261.5h-.8l.6-.8v1.2"/>
<path d="M410.6 261.5h-.7l.5-.8v1.2M411.6 260.7h-.2l-.4 .4v.6l.2 .2h.4l.2-.2-.2-.4h-.6"/>
</g>
<!-- layer: ATTRIBUTE -->
<path d="M354.7 260.3l-.6 .5v.6l.6 .5M355.8 260.3v1.6M356.9 260.3l.5 .8v.8M358.5 261.1h.8l.3-.3v-.2l-.3-.3h-.8v1.6M360.2 261.9h.5M360.4 260.3v1.6M362.4 260.6l-.3-.3h-.6l-.2 .3v1.1l.2 .2h.6l.3-.2M362.9 261.9v-.5l.6-1.1 .5 1.1v.5M364.6 260.3v1.6h1.1M366.2 260.3l.6 .5v.6l-.6 .5" fill="none" stroke="#000" stroke-width=".25"/>
<!-- layer: GRAPHIC -->
<g fill="none" stroke="#000" stroke-width=".25">
<path d="M88.2 73h2.5M88.7 73.8h1.5M89.2 74.6h.5M89.4 70.9v2.1M215.7 63.5h2.6M216.3 64.2h1.4M216.7 65h.6M217 61.3v2.2"/>
<circle cx="217" cy="52.9" r="6"/>
</g>
<!-- layer: 0 -->
<g fill="#000" stroke="#000" stroke-width=".21">
<path d="M102.2 70.6v.3l3.1-.3zM102.2 70.9l3.1-.3v.3z"/>
<path d="M102.8 71.3v.4l2-.4zM102.8 71.7l2-.4v.4z"/>
<path d="M103.3 72.1v.3l1-.3zM103.3 72.4l1-.3v.3z"/>
<path d="M103.4 72.8l.3 .4h-.4zM103.4 72.8l.3 .4v-.4zM103.7 72.8l.5 .4h-.5zM103.7 72.8l.5 .4-.1-.4zM104.1 72.8l.6 .2-.5 .2zM104.1 72.8l.6 .2-.2-.3zM104.5 72.7l.6 .1-.4 .2zM104.5 72.7l.6 .1-.3-.3zM104.8 72.5h.6l-.3 .3zM104.8 72.5h.6l-.3-.2zM105.1 72.3l.6-.1-.3 .3zM105.4 72l-.3 .3 .6-.1zM105.4 72l.5-.2-.2 .4zM105.6 71.6l-.2 .4 .5-.2zM105.6 71.6l.4-.3-.1 .5zM105.7 71.3l-.1 .3 .4-.3zM105.7 71.3l.4-.4-.1 .4zM105.7 70.9v.4l.4-.4zM106 70.4l.1 .5h-.4zM105.7 70.5v.4l.3-.5zM105.9 70l.1 .4-.3 .1zM105.6 70.1l.1 .4 .2-.5zM105.7 69.6l.2 .4-.3 .1zM105.4 69.8l.2 .3 .1-.5zM105.4 69.2l.3 .4-.3 .2zM105.4 69.2l-.3 .3 .3 .3zM105.1 69l.3 .2-.3 .3zM105.1 69l-.3 .3 .3 .2zM104.7 68.7l.4 .3-.3 .3zM104.7 68.7l-.2 .4 .3 .2zM104.2 68.6l.5 .1-.2 .4zM104.2 68.6l-.1 .4 .4 .1zM103.7 68.6h.5l-.1 .4zM103.7 68.6v.3l.4 .1zM103.3 68.6h.4v.3zM103.3 68.6l.1 .4 .3-.1zM102.9 68.7l.4-.1 .1 .4zM102.9 68.7l.1 .4 .4-.1zM102.5 69l.4-.3 .1 .4zM102.5 69l.2 .3 .3-.2zM102.1 69.2l.4-.2 .2 .3zM102.1 69.2l.3 .3 .3-.2zM102.1 69.2l.3 .3-.6 .1zM101.8 69.6l.3 .2 .3-.3zM101.8 69.6l.3 .2-.5 .2zM101.6 70l.3 .1 .2-.3zM101.6 70l.3 .1-.4 .3zM101.5 70.4l.3 .1 .1-.4zM101.5 70.4l.3 .1-.4 .4zM101.4 70.9h.4v-.4zM101.4 70.9h.4l-.3 .4zM101.8 70.9l-.3 .4h.3zM101.5 71.3h.3l-.2 .5zM101.8 71.3l-.2 .5 .3-.2zM101.6 71.8l.3-.2-.1 .6zM101.9 71.6l-.1 .6 .3-.2zM101.8 72.2l.3-.2v.5zM102.1 72v.5l.3-.2zM102.4 72.3l.1 .5-.4-.3zM102.4 72.3l.1 .5 .2-.3zM102.7 72.5l.2 .5-.4-.2zM102.7 72.5l.2 .5 .1-.3zM103 72.7l.3 .5-.4-.2zM103 72.7l.3 .5 .1-.4z"/>
<path d="M103.6 69.5l.3 1.3v-1.3zM103.6 69.5l.3 1.3h-.3z"/>
<path d="M179 70.7v.4l3-.4zM179 71.1l3-.4v.4z"/>
<path d="M179.5 71.5v.3l2-.3zM179.5 71.8l2-.3v.3z"/>
<path d="M180 72.2v.4l1-.4zM180 72.6l1-.4v.4z"/>
<path d="M180.1 72.9l.4 .4h-.5zM180.1 72.9l.4 .4v-.3zM180.5 73l.4 .3h-.4zM180.5 73l.4 .3v-.4zM180.9 72.9l.5 .3-.5 .1zM180.9 72.9l.5 .3-.2-.4zM181.2 72.8l.6 .1-.4 .3zM181.2 72.8l.6 .1-.2-.3zM181.6 72.6l.5 .1-.3 .2zM181.6 72.6l.5 .1-.2-.3zM181.9 72.4l.5-.1-.3 .4zM182.1 72.1l-.2 .3 .5-.1zM182.1 72.1l.6-.2-.3 .4zM182.3 71.7l-.2 .4 .6-.2zM182.3 71.7l.5-.2-.1 .4zM182.4 71.4l-.1 .3 .5-.2zM182.4 71.4l.4-.4v.5zM182.4 71v.4l.4-.4zM182.8 70.5v.5h-.4zM182.4 70.6v.4l.4-.5zM182.7 70.1l.1 .4-.4 .1zM182.3 70.3l.1 .3 .3-.5zM182.4 69.7l.3 .4-.4 .2zM182.1 69.9l.2 .4 .1-.6zM182.1 69.4l.3 .3-.3 .2zM182.1 69.4l-.2 .2 .2 .3zM181.8 69.1l.3 .3-.2 .2zM181.8 69.1l-.2 .3 .3 .2zM181.4 68.8l.4 .3-.2 .3zM181.4 68.8l-.2 .4 .4 .2zM180.9 68.7l.5 .1-.2 .4zM180.9 68.7v.4l.3 .1zM180.5 68.7h.4v.4zM180.5 68.7v.4h.4zM180 68.7h.5v.4zM180 68.7l.1 .4h.4zM179.6 68.8l.4-.1 .1 .4zM179.6 68.8l.2 .4 .3-.1zM179.2 69.1l.4-.3 .2 .4zM179.2 69.1l.2 .3 .4-.2zM178.8 69.4l.4-.3 .2 .3zM178.8 69.4l.3 .2 .3-.2zM178.8 69.4l.3 .2-.6 .1zM178.5 69.7l.4 .2 .2-.3zM178.5 69.7l.4 .2-.6 .2zM178.3 70.1l.4 .2 .2-.4zM178.3 70.1l.4 .2-.5 .2zM178.2 70.5l.4 .1 .1-.3zM178.2 70.5l.4 .1-.4 .4zM178.2 71h.3l.1-.4zM178.2 71h.3l-.3 .5zM178.5 71l-.3 .5 .4-.1zM178.2 71.5l.4-.1-.3 .5zM178.6 71.4l-.3 .5 .4-.2zM178.3 71.9l.4-.2-.2 .6zM178.7 71.7l-.2 .6 .4-.2zM178.5 72.3l.4-.2-.1 .6zM178.9 72.1l-.1 .6 .3-.3zM178.8 72.7l.3-.3 .1 .5zM179.1 72.4l.1 .5 .2-.3zM179.4 72.6l.2 .6-.4-.3zM179.4 72.6l.2 .6 .2-.4zM179.8 72.8l.2 .5-.4-.1zM179.8 72.8l.2 .5 .1-.4z"/>
<path d="M180.3 69.6l.4 1.3v-1.3zM180.3 69.6l.4 1.3h-.4z"/>
<path d="M102.6 163.6v.3l2.3-.3zM102.6 163.9l2.3-.3v.3z"/>
<path d="M103 164.2v.3l1.5-.3zM103 164.5l1.5-.3v.3z"/>
<path d="M103.4 164.8v.3l.7-.3zM103.4 165.1l.7-.3v.3z"/>
<path d="M103.4 165.3l.3 .3h-.3zM103.4 165.3l.3 .3v-.3zM103.7 165.3l.4 .3h-.4zM103.7 165.3l.4 .3-.1-.3zM104 165.3l.4 .2-.3 .1zM104 165.3l.4 .2-.1-.3zM104.3 165.2l.5 .1-.4 .2zM104.3 165.2l.5 .1-.2-.2zM104.6 165.1h.4l-.2 .2zM104.6 165.1h.4l-.2-.2zM104.8 164.9l.5-.1-.3 .3zM105 164.7l-.2 .2 .5-.1zM105 164.7l.4-.2-.1 .3zM105.2 164.4l-.2 .3 .4-.2zM105.2 164.4l.3-.2-.1 .3zM105.2 164.1v.3l.3-.2zM105.2 164.1l.4-.3-.1 .4zM105.3 163.8l-.1 .3 .4-.3zM105.5 163.5l.1 .3h-.3zM105.2 163.5l.1 .3 .2-.3zM105.4 163.1l.1 .4h-.3zM105.2 163.3v.2l.2-.4zM105.3 162.8l.1 .3-.2 .2zM105 163l.2 .3 .1-.5zM105 162.5l.3 .3-.3 .2zM105 162.5l-.2 .2 .2 .3zM104.8 162.3l.2 .2-.2 .2zM104.8 162.3l-.2 .3 .2 .1zM104.4 162.2l.4 .1-.2 .3zM104.4 162.2l-.1 .2 .3 .2zM104.1 162l.3 .2-.1 .2zM104.1 162l-.1 .3 .3 .1zM103.7 162h.4l-.1 .3zM103.7 162v.3h.3zM103.4 162h.3v.3zM103.4 162v.3h.3zM103 162.2l.4-.2v.3zM103 162.2l.2 .2 .2-.1zM102.8 162.3l.2-.1 .2 .2zM102.8 162.3l.1 .3 .3-.2zM102.5 162.5l.3-.2 .1 .3zM102.5 162.5l.2 .2 .2-.1zM102.5 162.5l.2 .2-.5 .1zM102.2 162.8l.3 .2 .2-.3zM102.2 162.8l.3 .2-.4 .1zM102.1 163.1l.2 .2 .2-.3zM102.1 163.1l.2 .2-.3 .2zM102 163.5h.3v-.2zM102 163.5h.3l-.4 .3zM101.9 163.8h.3l.1-.3zM101.9 163.8h.3l-.2 .4zM102.2 163.8l-.2 .4 .3-.1zM102 164.2l.3-.1-.2 .4zM102.3 164.1l-.2 .4 .2-.1zM102.1 164.5l.2-.1-.1 .4zM102.3 164.4l-.1 .4 .3-.1zM102.2 164.8l.3-.1v.4zM102.5 164.7v.4l.2-.2zM102.7 164.9l.1 .4-.3-.2zM102.7 164.9l.1 .4 .1-.2zM102.9 165.1l.1 .4-.2-.2zM102.9 165.1l.1 .4 .2-.3zM103.2 165.2l.2 .4-.4-.1zM103.2 165.2l.2 .4v-.3z"/>
<path d="M103.6 162.7l.3 1v-1zM103.6 162.7l.3 1h-.3z"/>
<path d="M124.6 233.7l2.7 3v-3zM124.6 233.7l2.7 3h-2.7z"/>
<path d="M137.8 233.7l2.7 3v-3zM137.8 233.7l2.7 3h-2.7z"/>
<path d="M150.9 233.7l2.8 3v-3zM150.9 233.7l2.8 3h-2.8z"/>
<path d="M164.1 233.7l2.8 3v-3zM164.1 233.7l2.8 3h-2.8z"/>
<path d="M177.3 236.7l2.8 2.9v-2.9zM177.3 236.7l2.8 2.9h-2.8z"/>
</g>
<text font-size="6.2" x="327.7" y="272.3">25</text>
<g font-size="5.7">
<text x="109.7" y="26.1">DELTA VFD TYPICAL CONNECTIONS</text>
<text x="328.1" y="265.6">13</text>
<text x="388.1" y="270.6">ME21000E13</text>
</g>
<g font-size="4.9">
<text x="190.1" y="53.6">RED</text>
<text x="214.1" y="55">MTR</text>
<text x="190.1" y="71.6">GRN</text>
<text x="184.1" y="239.9" transform="rotate(-90 184.1 239.9)">485</text>
<text x="144.6" y="240.6" transform="rotate(-90 144.6 240.6)">AFM2</text>
<text x="161.2" y="244.8">0-10V</text>
<text x="176" y="244.8">120</text>
<text x="350.7" y="269.2">SWOISH FARM</text>
</g>
<g font-size="4.4">
<text x="24" y="27.9">1300</text>
<text x="24.3" y="33.9">1301</text>
<text x="24" y="39.9">1302</text>
<text x="24" y="45.9">1303</text>
<text x="190.1" y="44.4">BLK</text>
<text x="24" y="51.9">1304</text>
<text x="24" y="57.9">1305</text>
<text x="24" y="63.9">1306</text>
<text x="190.1" y="62.4">WHT</text>
<text x="24" y="69.8">1307</text>
<text x="24" y="75.8">1308</text>
<text x="24" y="81.8">1309</text>
<text x="24.3" y="87.8">1310</text>
<text x="108.7" y="87.8">DIGITAL POWER</text>
<text x="108.7" y="93.8">CONTROL COMMON</text>
<text x="24" y="99.8">1312</text>
<text x="108.7" y="99.8">CONTROL COMMON</text>
<text x="24" y="105.8">1313</text>
<text x="108.7" y="105.8">FWD/STOP</text>
<text x="154.2" y="105.8">FREQUENCY OUT</text>
<text x="24" y="111.8">1314</text>
<text x="108.7" y="111.8">REV/STOP</text>
<text x="24" y="117.8">1315</text>
<text x="24" y="123.8">1316</text>
<text x="24" y="129.8">1317</text>
<text x="24" y="135.8">1318</text>
<text x="24" y="141.8">1319</text>
<text x="24" y="147.8">1320</text>
<text x="24" y="153.8">1321</text>
<text x="24" y="159.8">1322</text>
<text x="161.9" y="159.1">RS-485 +</text>
<text x="24" y="165.8">1323</text>
<text x="108.7" y="165.8">GND</text>
<text x="161.9" y="165.1">RS-485 -</text>
<text x="24" y="171.8">1324</text>
<text x="164.7" y="171.1">COMMON</text>
<text x="24" y="177.8">1325</text>
<text x="155.2" y="177.1">POWER SAFETY</text>
<text x="24" y="183.8">1326</text>
<text x="108.7" y="183.8">ANALOG OUTPUT 2</text>
<text x="24" y="189.8">1327</text>
<text x="108.7" y="189.8">POT POWER</text>
<text x="157.3" y="190.9">RS-485 PORT</text>
<text x="24" y="195.8">1328</text>
<text x="108.7" y="195.8">POT POWER</text>
<text x="24" y="201.8">1329</text>
<text x="108.7" y="201.8">ANALOG VOLTAGE IN</text>
<text x="158.8" y="203.6">MODBUS TCP</text>
<text x="202.8" y="202.8">TO NETWORK SWITCH</text>
<text x="24" y="207.8">1330</text>
<text x="108.7" y="207.8">AUX ANALOG IN</text>
<text x="24" y="213.8">1331</text>
<text x="24" y="219.8">1332</text>
<text x="108.7" y="219.8">ANALOG COMMON</text>
<text x="24" y="225.8">1333</text>
<text x="24" y="231.8">1334</text>
<text x="121.7" y="232.5">0-10V</text>
<text x="135.1" y="232.5">0-10V</text>
<text x="148.2" y="232.5">0-10V</text>
<text x="160.5" y="232.5">0-20mA</text>
<text x="175" y="232.5">OPEN</text>
<text x="24" y="237.8">1335</text>
<text x="157.7" y="239.9" transform="rotate(-90 157.7 239.9)">AVI</text>
<text x="170.7" y="239.5" transform="rotate(-90 170.7 239.5)">ACI</text>
<text x="24" y="243.8">1336</text>
<text x="131.2" y="240.2" transform="rotate(-90 131.2 240.2)">AFM1</text>
<text x="24" y="249.8">1337</text>
<text x="24" y="255.8">1338</text>
<text x="178.2" y="253.3">1502DRV</text>
<text x="363.7" y="254">20210828</text>
<text x="352.1" y="260.3">DELTA VFD</text>
</g>
<text font-size="4" x="348.2" y="253.6">ME</text>
<g font-size="2.6">
<text x="337.6" y="15.5">-</text>
<text x="351.7" y="15.5">-</text>
<text x="361.2" y="14.8">-</text>
<text x="391.6" y="15.5">-</text>
<text x="405.3" y="15.5">-</text>
</g>
<g font-size="2.1">
<text x="102.5" y="44.7">L1</text>
<text x="139.7" y="47.3" transform="rotate(-90 139.7 47.3)">+1/DC+</text>
<text x="145.7" y="45.1" transform="rotate(-90 145.7 45.1)">-/DC-</text>
<text x="179.3" y="44.7">T1</text>
<text x="102.5" y="53.7">L2</text>
<text x="179.3" y="53.7">T2</text>
<text x="102.5" y="62.6">L3</text>
<text x="179.3" y="62.6">T3</text>
<text x="100.6" y="86.6">+24V</text>
<text x="178.7" y="86.6">MO1</text>
<text x="100.6" y="92.6">COM</text>
<text x="179.1" y="92.6">M02</text>
<text x="100.6" y="98.6">DCM</text>
<text x="178.2" y="98.6">MCM</text>
<text x="100.6" y="104.6">FWD</text>
<text x="178.7" y="104.6">DFM</text>
<text x="100.6" y="110.6">REV</text>
<text x="100.6" y="116.6">MI1</text>
<text x="179" y="116.6">RA1</text>
<text x="100.6" y="122.6">MI2</text>
<text x="179" y="122.6">RB1</text>
<text x="100.6" y="128.6">MI3</text>
<text x="179" y="128.6">RC1</text>
<text x="100.6" y="134.6">MI4</text>
<text x="179" y="134.6">RA2</text>
<text x="100.6" y="140.6">MI5</text>
<text x="179" y="140.6">RB2</text>
<text x="100.6" y="146.6">MI6</text>
<text x="179" y="146.6">RC2</text>
<text x="100.6" y="152.6">MI7</text>
<text x="100.6" y="158.6">MI8</text>
<text x="179" y="157.8">SG+</text>
<text x="179.5" y="163.8">SG-</text>
<text x="178.5" y="169.8">SCM</text>
<text x="100.6" y="176.6">AFM1</text>
<text x="180.6" y="175.8">S1</text>
<text x="100.6" y="182.6">AFM2</text>
<text x="100.6" y="188.6">+10V</text>
<text x="100.6" y="194.6">-10V</text>
<text x="100.6" y="200.5">AVI</text>
<text x="100.6" y="206.6">AUI</text>
<text x="100.6" y="212.5">ACI</text>
<text x="100.6" y="218.5">ACM</text>
</g>
<g font-size="1.1">
<text x="341.4" y="249.5">DESIGNED BY:</text>
<text x="361.2" y="249.5">DATE:</text>
<text x="341.5" y="256.2">SHEET DESCRIPTION:</text>
<text x="321.8" y="260.2">SHEET NUMBER:</text>
<text x="321.8" y="266.8">TOTAL NO. SHEETS:</text>
<text x="341.6" y="264.4">MACHINE NAME:</text>
<text x="381" y="264.7">DRAWING NO:</text>
</g>
<g font-size="1">
<text x="343.6" y="11.6">DATE</text>
<text x="355.7" y="11.6">REV</text>
<text x="370.7" y="11.6">CHANGE DESCRIPTION</text>
<text x="374.2" y="9.3">REVISION HISTORY</text>
<text x="396.6" y="11.6">CHG BY</text>
<text x="410.9" y="11.6">CHK BY</text>
</g>
</svg>
